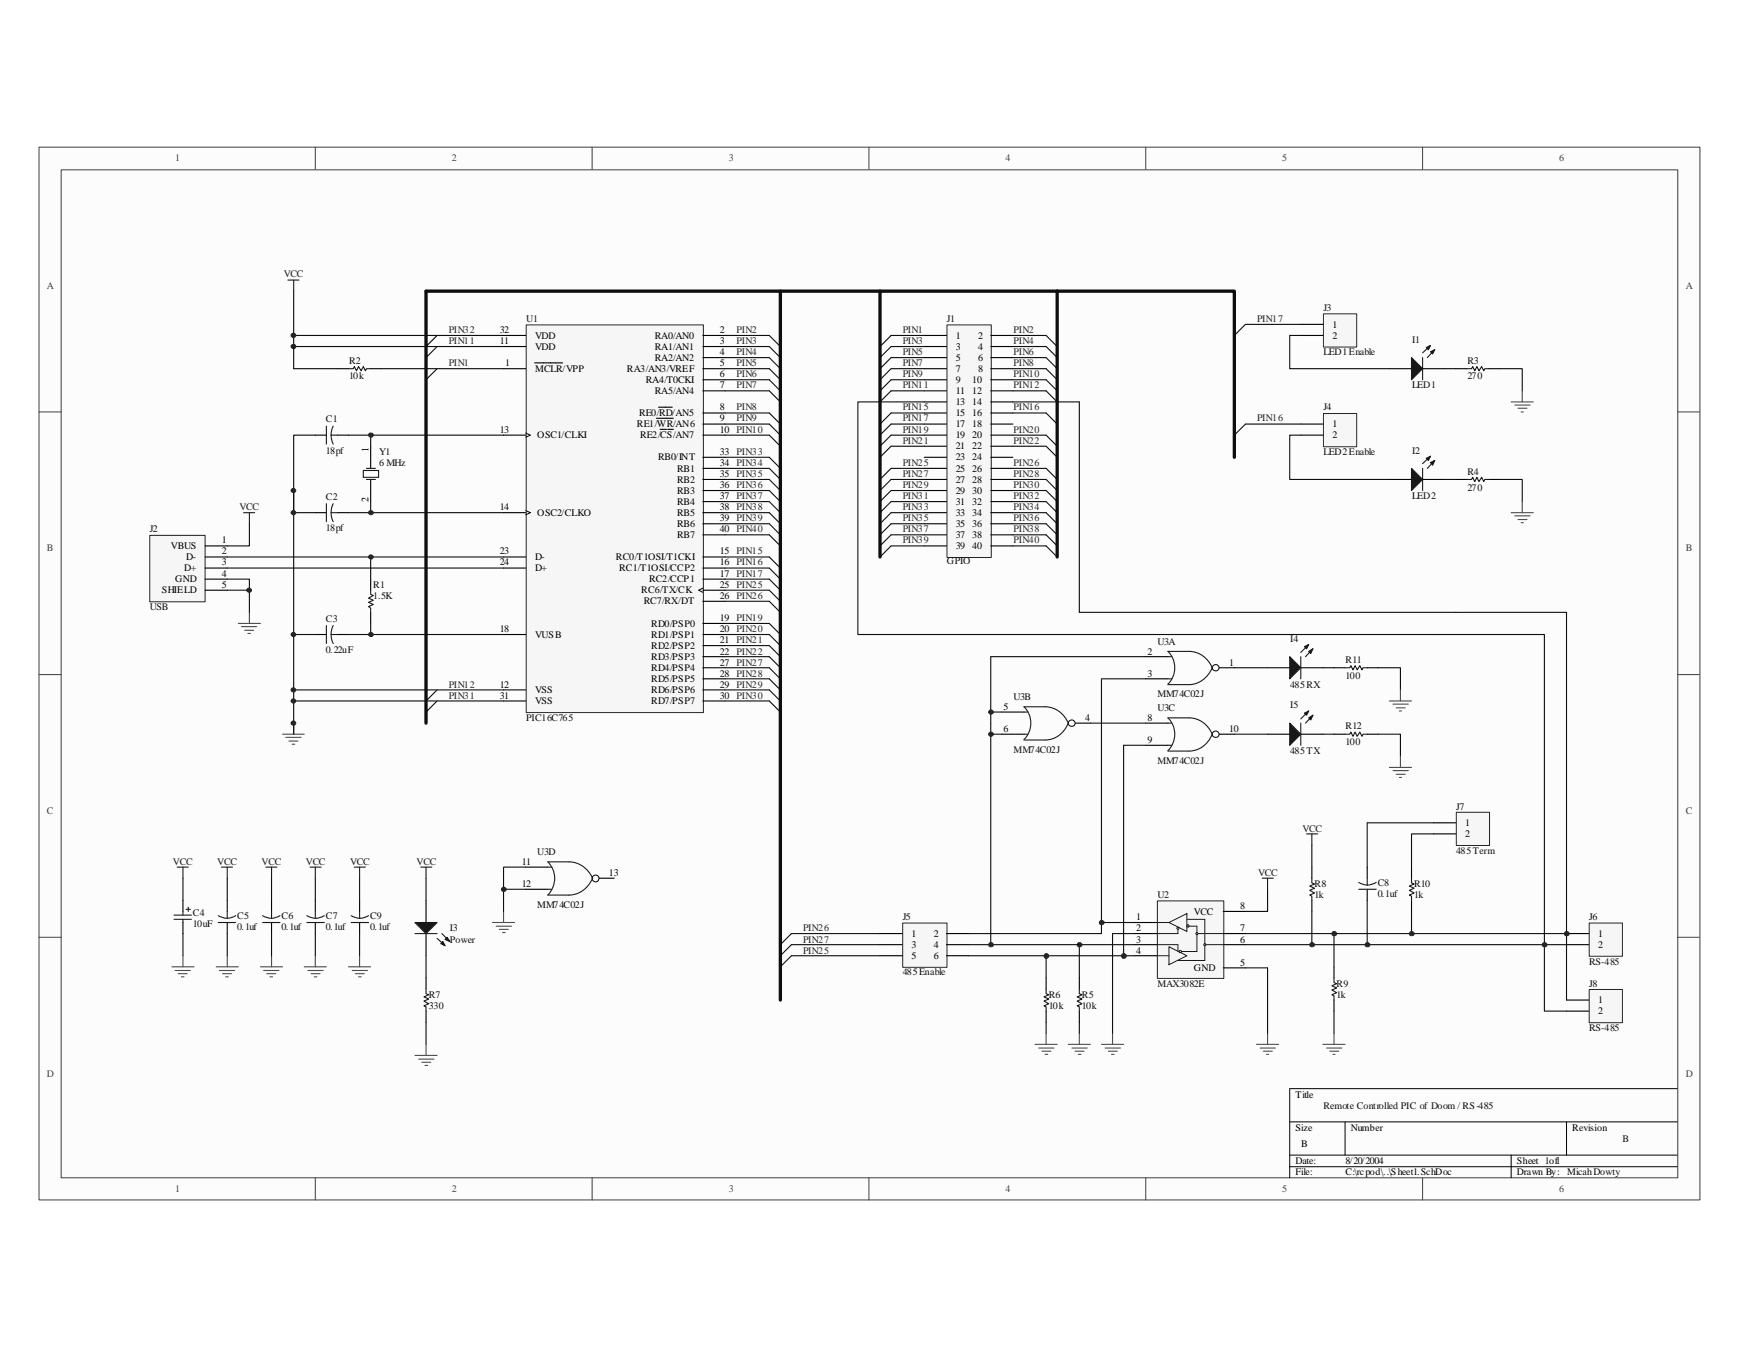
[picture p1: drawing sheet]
<svg xmlns="http://www.w3.org/2000/svg" width="279mm" height="216mm" viewBox="0 0 279 216" stroke-linecap="round" stroke-linejoin="round" font-family="sans-serif">
<path d="M6.3 23.7h266.7v168.9h-266.7z" fill="#fcfcfc"/>
<path d="M6.3 23.6h266.7v169h-266.7z" fill="none" stroke="#3f3f3f" stroke-width=".16"/>
<path d="M9.9 27.3h259.5v161.8h-259.5z" fill="#fcfcfc"/>
<g fill="none" stroke="#3f3f3f" stroke-width=".16">
<path d="M9.8 27.3h259.6v161.8h-259.6zM50.6 23.6v3.6M95.1 23.6v3.6M139.5 23.6v3.6M184 23.6v3.6M228.4 23.6v3.6M6.3 66.1h3.5M269.3 66.1h3.6M6.3 108.3h3.5M269.3 108.3h3.6M6.3 150.5h3.5M269.3 150.5h3.6"/>
<path d="M50.6 189.1v3.5M95.1 189.1v3.5M139.5 189.1v3.5M184 189.1v3.5M228.4 189.1v3.5"/>
</g>
<path d="M269.3 174.8h-62.2v14.3M207.1 180.1h62.2M207.1 185.4h62.2M207.1 187.3h62.2M216 180.1v5.3M242.7 185.4v3.7M251.5 180.1v5.3" fill="none" stroke="#000" stroke-width=".16"/>
<path d="M50.6 69.8h1.8M54.2 69.8h1.8M59.5 71.6v3.6M59.5 77v3.5M50.6 82.3h1.8M54.2 82.3h1.8M59.5 93v1.7M59.5 98.3v1.8M50.6 101.9h1.8M54.2 101.9h1.8M36.5 144.5v1.8M36.5 148.1v1.8" fill="none" stroke="#000" stroke-width=".18"/>
<g fill="none" stroke="#1b1b1b" stroke-width=".18">
<path d="M46.2 45h1.8M47.2 45v1.7M52.4 68.4v2.9M53.2 69.8v.8l.3 .7M53.2 69.8h1M53.5 68.4l-.3 .7v.7M58.3 75.5h2.5v1.1h-2.5zM58.8 77h1.5M58.8 75.2h1.5M52.4 80.9v2.8M53.2 82.3v.7l.3 .7M53.2 82.3h1"/>
<path d="M53.5 80.9l-.3 .6v.8M59.5 94.7v.7l.4 .2-.7 .4 .7 .4-.7 .3 .7 .3-.7 .4 .3 .2v.7M52.4 100.4v2.9M53.2 101.9v.7l.3 .7M53.2 101.9h1M53.5 100.4l-.3 .7v.8M35.1 147l.6 .3 .8 .1M35.1 148.1h2.7M36.5 146.3v1.1M37.8 147l-.6 .3-.7 .1"/>
</g>
<g fill="none" stroke="#0e0e0e" stroke-width=".18">
<path d="M47.2 53.8v1.8h33.7M47.2 46.7v7.1M47.2 53.8h33.7M47.2 78.7v39.2M50.6 69.8h-3.4v12.5h3.4M56 69.8h24.9M59.5 69.8v1.8M56 82.3h24.9M59.5 80.5v1.8M59.5 89.4v3.6M47.2 101.9h3.4M47.2 110.7h33.7"/>
<path d="M47.2 112.5h33.7M56 101.9h3.5M59.5 100.1v1.8h21.4"/>
</g>
<path d="M45.4 117.9h3.5M45.9 118.4h2.4M46.4 119h1.4M46.9 119.5h.4M47.2 116.1v1.8" fill="none" stroke="#4c4c4c" stroke-width=".18"/>
<path d="M84.6 52.2h28.3v62.2h-28.3z" fill="#f6f6f6"/>
<path d="M84.5 52.2h28.4v62.2h-28.4z" fill="none" stroke="#252525" stroke-width=".16"/>
<g fill="none" stroke="#000" stroke-width=".18">
<path d="M80.9 53.8h3.5M80.9 55.6h3.5M80.9 59.2h3.5M85.9 58.3h4.4M112.9 53.8h3.5M112.9 55.6h3.5M112.9 57.4h3.5M112.9 59.2h3.5M80.9 69.8h3.5M105.4 67.1h2.7M105.7 65.4h2.2M106 68.9h1"/>
<path d="M107.2 68.9h.9M112.9 61h3.5M112.9 62.7h3.5M112.9 73.4h3.5M112.9 75.2h3.5M112.9 77h3.5M112.9 78.7h3.5M112.9 66.3h3.5M112.9 68.1h3.5M112.9 69.8h3.5M80.9 82.3h3.5M80.9 89.4h3.5"/>
<path d="M80.9 91.2h3.5M112.9 80.5h3.5M112.9 82.3h3.5M112.9 84.1h3.5M112.9 85.9h3.5M112.9 89.4h3.5M112.9 91.2h3.5M112.9 93h3.5M112.9 94.7h3.5M112.9 96.5h3.5M80.9 101.9h3.5M80.9 110.7h3.5"/>
<path d="M80.9 112.5h3.5M112.9 101.9h3.5M112.9 100.1h3.5M112.9 103.6h3.5M112.9 105.4h3.5M112.9 107.2h3.5M112.9 109h3.5M112.9 110.7h3.5M112.9 112.5h3.5M29.4 144.5v1.8M29.4 148.1v1.8"/>
</g>
<path d="M84.4 69.5l.8 .3-.8 .4M84.4 82l.8 .3-.8 .3M112.9 94.4l-.7 .3 .7 .4" fill="none" stroke="#000" stroke-width=".16"/>
<path d="M36.5 93h3.5v5.3M36.5 89.4h44.4M36.5 91.2h44.4M36.5 94.7h3.5M40 84.1v3.5h-3.5M29.4 141v3.5M29.4 149.9v3.5" fill="none" stroke="#0e0e0e" stroke-width=".18"/>
<path d="M39.1 82.3h1.8M40 82.3v1.8M28.4 139.2h1.8M29.4 139.2v1.8M27.9 146.9h2.8M27.9 147.6h2.8M29.4 146.3v.6M29.4 147.6v.5M29.9 146h.7M30.2 145.6v.7" fill="none" stroke="#1b1b1b" stroke-width=".18"/>
<path d="M40 98.3v1.8M38.3 100.1h3.5M38.8 100.6h2.4M39.3 101.2h1.4M39.8 101.7h.4M27.6 155.2h3.6M28.1 155.8h2.5M28.6 156.3h1.5M29.1 156.8h.4M29.4 153.4v1.8" fill="none" stroke="#4c4c4c" stroke-width=".18"/>
<path d="M24.1 86h8.8v10.6h-8.8z" fill="#f6f6f6"/>
<path d="M24 85.9h8.9v10.7h-8.9z" fill="none" stroke="#252525" stroke-width=".16"/>
<path d="M32.9 87.6h3.6M32.9 89.4h3.6M32.9 91.2h3.6M32.9 93h3.6M32.9 94.7h3.6M43.6 144.5v1.8M43.6 148.1v1.8M50.6 144.5v1.8M50.6 148.1v1.8" fill="none" stroke="#000" stroke-width=".18"/>
<g fill="none" stroke="#1b1b1b" stroke-width=".18">
<path d="M35.6 139.2h1.7M36.5 139.2v1.8M42.7 139.2h1.7M43.6 139.2v1.8M49.8 139.2h1.8M50.6 139.2v1.8M42.2 147l.7 .3 .7 .1M42.2 148.1h2.8M43.6 146.3v1.1M45 147l-.7 .3-.7 .1M49.3 147a2.51 2.51 0 0 0 2.8 0M49.3 148.1h2.8"/>
<path d="M50.6 146.3v1.1"/>
</g>
<g fill="none" stroke="#4c4c4c" stroke-width=".18">
<path d="M34.7 155.2h3.6M35.2 155.8h2.5M35.7 156.3h1.5M36.2 156.8h.5M36.5 153.4v1.8M41.8 155.2h3.6M42.3 155.8h2.5M42.8 156.3h1.5M43.3 156.8h.5M43.6 153.4v1.8M48.9 155.2h3.5M49.4 155.8h2.5"/>
<path d="M50 156.3h1.4M50.5 156.8h.4M50.6 153.4v1.8"/>
</g>
<path d="M36.5 141v3.5M36.5 149.9v3.5M43.6 141v3.5M43.6 149.9v3.5M50.6 141v3.5M50.6 149.9v3.5" fill="none" stroke="#0e0e0e" stroke-width=".18"/>
<circle cx="59.6" cy="69.8" r=".36" fill="#252525"/>
<circle cx="59.6" cy="69.8" r=".36" fill="none" stroke="#252525" stroke-width=".16"/>
<circle cx="59.6" cy="82.3" r=".36" fill="#252525"/>
<circle cx="59.6" cy="82.3" r=".36" fill="none" stroke="#252525" stroke-width=".16"/>
<circle cx="59.6" cy="101.8" r=".36" fill="#252525"/>
<circle cx="59.6" cy="101.8" r=".36" fill="none" stroke="#252525" stroke-width=".16"/>
<circle cx="40" cy="94.7" r=".36" fill="#252525"/>
<circle cx="40" cy="94.7" r=".36" fill="none" stroke="#252525" stroke-width=".16"/>
<circle cx="59.6" cy="89.4" r=".36" fill="#252525"/>
<circle cx="59.6" cy="89.4" r=".36" fill="none" stroke="#252525" stroke-width=".16"/>
<circle cx="47.1" cy="82.3" r=".36" fill="#252525"/>
<circle cx="47.1" cy="82.3" r=".36" fill="none" stroke="#252525" stroke-width=".16"/>
<circle cx="47.1" cy="116.1" r=".36" fill="#252525"/>
<circle cx="47.1" cy="116.1" r=".36" fill="none" stroke="#252525" stroke-width=".16"/>
<circle cx="47.1" cy="78.7" r=".36" fill="#252525"/>
<circle cx="47.1" cy="78.7" r=".36" fill="none" stroke="#252525" stroke-width=".16"/>
<circle cx="47.1" cy="101.8" r=".36" fill="#252525"/>
<circle cx="47.1" cy="101.8" r=".36" fill="none" stroke="#252525" stroke-width=".16"/>
<circle cx="47.1" cy="110.7" r=".36" fill="#252525"/>
<circle cx="47.1" cy="110.7" r=".36" fill="none" stroke="#252525" stroke-width=".16"/>
<circle cx="47.1" cy="112.5" r=".36" fill="#252525"/>
<circle cx="47.1" cy="112.5" r=".36" fill="none" stroke="#252525" stroke-width=".16"/>
<circle cx="47.1" cy="53.8" r=".36" fill="#252525"/>
<circle cx="47.1" cy="53.8" r=".36" fill="none" stroke="#252525" stroke-width=".16"/>
<circle cx="47.1" cy="55.6" r=".36" fill="#252525"/>
<circle cx="47.1" cy="55.6" r=".36" fill="none" stroke="#252525" stroke-width=".16"/>
<path d="M54.2 59.2h1.8M59.5 59.2h1.8" fill="none" stroke="#000" stroke-width=".18"/>
<path d="M56 59.2h.7l.2-.4 .3 .7 .4-.7 .4 .7 .3-.7 .4 .7 .1-.3h.7" fill="none" stroke="#1b1b1b" stroke-width=".18"/>
<path d="M47.2 55.6v3.6h7M61.3 59.2h19.6" fill="none" stroke="#0e0e0e" stroke-width=".18"/>
<path d="M152.1 52.2h7.1v37.3h-7.1z" fill="#f6f6f6"/>
<path d="M152.1 52.2h7.1v37.3h-7.1z" fill="none" stroke="#252525" stroke-width=".16"/>
<g fill="none" stroke="#000" stroke-width=".18">
<path d="M148.4 53.8h3.6M148.4 55.6h3.6M148.4 57.4h3.6M148.4 59.2h3.6M159.1 53.8h3.5M159.1 55.6h3.5M159.1 57.4h3.5M159.1 59.2h3.5M148.4 61h3.6M148.4 62.7h3.6M148.4 64.5h3.6M148.4 66.3h3.6"/>
<path d="M148.4 68.1h3.6M148.4 69.8h3.6M148.4 71.6h3.6M148.4 73.4h3.6M148.4 75.2h3.6M148.4 77h3.6M148.4 78.7h3.6M159.1 61h3.5M159.1 62.7h3.5M159.1 64.5h3.5M159.1 66.3h3.5M159.1 68.1h3.5"/>
<path d="M159.1 69.8h3.5M159.1 71.6h3.5M159.1 73.4h3.5M159.1 75.2h3.5M159.1 77h3.5M159.1 78.7h3.5M148.4 80.5h3.6M148.4 82.3h3.6M148.4 84.1h3.6M148.4 85.9h3.6M148.4 87.6h3.6M159.1 80.5h3.5"/>
<path d="M159.1 82.3h3.5M159.1 84.1h3.5M159.1 85.9h3.5M159.1 87.6h3.5"/>
</g>
<path d="M125.3 46.7v113.8M141.3 46.7v42.7M169.8 89.4v-42.7h-101.4v69.4" fill="none" stroke="#0e0e0e" stroke-width=".53"/>
<g fill="none" stroke="#0e0e0e" stroke-width=".18">
<path d="M70.2 53.8l-1.8 1.8M70.2 55.6l-1.8 1.8M70.2 59.2l-1.8 1.8M116.4 53.8h7.1l1.8 1.8M116.4 55.6h7.1l1.8 1.8M116.4 57.4h7.1l1.8 1.8M116.4 59.2h7.1l1.8 1.8M148.4 53.8h-5.3l-1.8 1.8M148.4 55.6h-5.3l-1.8 1.8M148.4 57.4h-5.3l-1.8 1.8M148.4 59.2h-5.3l-1.8 1.8M162.6 53.8h5.4l1.8 1.8"/>
<path d="M162.6 55.6h5.4l1.8 1.8M162.6 57.4h5.4l1.8 1.8M162.6 59.2h5.4l1.8 1.8M116.4 61h7.1l1.8 1.7M116.4 62.7h7.1l1.8 1.8M116.4 66.3h7.1l1.8 1.8M116.4 68.1h7.1l1.8 1.7M116.4 69.8h7.1l1.8 1.8M116.4 73.4h7.1l1.8 1.8M116.4 75.2h7.1l1.8 1.8M116.4 77h7.1l1.8 1.7M116.4 78.7h7.1l1.8 1.8"/>
<path d="M148.4 61h-5.3l-1.8 1.7M148.4 62.7h-5.3l-1.8 1.8M148.4 66.3h-5.3l-1.8 1.8M148.4 68.1h-5.3l-1.8 1.7M148.4 69.8h-5.3l-1.8 1.8M148.4 71.6h-5.3l-1.8 1.8M148.4 75.2h-5.3l-1.8 1.8M148.4 77h-5.3l-1.8 1.7M148.4 78.7h-5.3l-1.8 1.8M162.6 61h5.4l1.8 1.7M162.6 62.7h5.4l1.8 1.8M162.6 66.3h5.4l1.8 1.8"/>
<path d="M162.6 69.8h5.4l1.8 1.8M162.6 71.6h5.4l1.8 1.8M162.6 75.2h5.4l1.8 1.8M162.6 77h5.4l1.8 1.7M162.6 78.7h5.4l1.8 1.8M116.4 80.5h7.1l1.8 1.8M116.4 82.3h7.1l1.8 1.8M116.4 84.1h7.1l1.8 1.8M116.4 85.9h7.1l1.8 1.7M116.4 89.4h7.1l1.8 1.8M116.4 91.2h7.1l1.8 1.8M116.4 93h7.1l1.8 1.7"/>
<path d="M116.4 94.7h7.1l1.8 1.8M116.4 96.5h7.1l1.8 1.8M148.4 80.5h-5.3l-1.8 1.8M148.4 82.3h-5.3l-1.8 1.8M148.4 84.1h-5.3l-1.8 1.8M148.4 85.9h-5.3l-1.8 1.7M148.4 87.6h-5.3l-1.8 1.8M162.6 80.5h5.4l1.8 1.8M162.6 82.3h5.4l1.8 1.8M162.6 84.1h5.4l1.8 1.8M162.6 85.9h5.4l1.8 1.7M162.6 87.6h5.4l1.8 1.8"/>
<path d="M70.2 110.7l-1.8 1.8M70.2 112.5l-1.8 1.8M116.4 100.1h7.1l1.8 1.8M116.4 101.9h7.1l1.8 1.7M116.4 105.4h7.1l1.8 1.8M116.4 107.2h7.1l1.8 1.8M116.4 109h7.1l1.8 1.7M116.4 110.7h7.1l1.8 1.8M116.4 112.5h7.1l1.8 1.8M116.4 103.6h7.1l1.8 1.8"/>
</g>
<path d="M212.6 50.5h5.2v5.2h-5.2z" fill="#f6f6f6"/>
<path d="M212.5 50.4h5.3v5.3h-5.3z" fill="none" stroke="#252525" stroke-width=".16"/>
<path d="M208.9 52.1h3.5M208.9 53.8h3.5" fill="none" stroke="#000" stroke-width=".18"/>
<path d="M212.6 66.5h5.2v5.2h-5.2z" fill="#f6f6f6"/>
<path d="M212.5 66.4h5.3v5.3h-5.3z" fill="none" stroke="#252525" stroke-width=".16"/>
<path d="M223.1 59.2h3.6M228.4 59.2h3.6M208.9 68.1h3.5M208.9 69.8h3.5" fill="none" stroke="#000" stroke-width=".18"/>
<path d="M169.8 46.7h28.4v26.7" fill="none" stroke="#0e0e0e" stroke-width=".53"/>
<path d="M226.7 57.4l1.7 1.8-1.7 1.8z" fill="#1b1b1b"/>
<path d="M226.7 57.4l1.7 1.8-1.7 1.8zM229.7 55.5l-1.3 1.1M230.4 56.1l-1.2 1.3" fill="none" stroke="#1b1b1b" stroke-width=".18"/>
<path d="M229.7 56.5l.7-.4-.4 .7z" fill="#1b1b1b"/>
<path d="M229.7 56.5l.7-.4-.4 .7z" fill="none" stroke="#1b1b1b" stroke-width=".18"/>
<path d="M229 55.8l.7-.3-.3 .6z" fill="#1b1b1b"/>
<path d="M228.4 57.4v3.6M229 55.8l.7-.3-.3 .6z" fill="none" stroke="#1b1b1b" stroke-width=".18"/>
<path d="M223.1 77h3.6M228.4 77h3.6" fill="none" stroke="#000" stroke-width=".18"/>
<path d="M226.7 75.2l1.7 1.8-1.7 1.7z" fill="#1b1b1b"/>
<path d="M226.7 75.2l1.7 1.8-1.7 1.7zM229.7 73.2l-1.3 1.2M230.4 73.9l-1.2 1.3" fill="none" stroke="#1b1b1b" stroke-width=".18"/>
<path d="M229.7 74.3l.7-.4-.4 .8z" fill="#1b1b1b"/>
<path d="M229.7 74.3l.7-.4-.4 .8z" fill="none" stroke="#1b1b1b" stroke-width=".18"/>
<path d="M229 73.6l.7-.4-.3 .7z" fill="#1b1b1b"/>
<path d="M235.5 59.2h.8l.2-.4 .3 .7 .4-.7 .3 .7 .4-.7 .4 .7 .1-.3h.7M228.4 75.2v3.5M229 73.6l.7-.4-.3 .7zM235.5 77h.8l.2-.4 .3 .7 .4-.7 .3 .7 .4-.7 .4 .7 .1-.3h.7M168 158.7v.8l.4 .2-.8 .3 .8 .4-.8 .3 .8 .4-.8 .4 .4 .1v.7M173.3 158.7v.8l.4 .2-.7 .3 .7 .4-.7 .3 .7 .4-.7 .4 .3 .1v.7M202.7 141h1.8M203.5 141v1.7" fill="none" stroke="#1b1b1b" stroke-width=".18"/>
<g fill="none" stroke="#0e0e0e" stroke-width=".18">
<path d="M208.9 53.8h-1.8v5.4h16M208.9 52.1h-8.9l-1.8 1.7M232 59.2h1.8M240.9 59.2h3.5v3.5M208.9 69.8h-1.8v7.2h16M208.9 68.1h-8.9l-1.8 1.7M232 77h1.8M240.9 77h3.5v3.5M182.2 151.6h-8.9v5.4M182.2 153.4h-14.2v3.6M182.2 149.9h-3.6v16M203.5 142.7v3.6h-3.5"/>
<path d="M168 164.1v1.8M173.3 164.1v1.8"/>
</g>
<path d="M233.8 59.2h1.7M239.1 59.2h1.8M233.8 77h1.7M239.1 77h1.8M168 157v1.7M173.3 157v1.7M168 162.3v1.8M173.3 162.3v1.8" fill="none" stroke="#000" stroke-width=".18"/>
<g fill="none" stroke="#4c4c4c" stroke-width=".18">
<path d="M242.7 64.5h3.5M243.2 65h2.5M243.8 65.5h1.4M244.3 66.1h.3M244.4 62.7v1.8M242.7 82.3h3.5M243.2 82.8h2.5M243.8 83.4h1.4M244.3 83.9h.3M244.4 80.5v1.8M166.2 167.6h3.6M166.8 168.2h2.4"/>
<path d="M167.3 168.7h1.4M167.8 169.2h.4M168 165.9v1.7M171.5 167.6h3.6M172.1 168.2h2.5M172.6 168.7h1.5M173.1 169.2h.5M173.3 165.9v1.7M176.9 167.6h3.5M177.5 168.2h2.4M178 168.7h1.4M178.5 169.2h.4"/>
<path d="M178.6 165.9v1.7"/>
</g>
<path d="M145 148.3h7.1v7h-7.1z" fill="#f6f6f6"/>
<path d="M144.9 148.2h7.2v7.1h-7.2z" fill="none" stroke="#252525" stroke-width=".16"/>
<path d="M141.3 149.9h3.6M141.3 151.6h3.6M141.3 153.4h3.6M152 149.9h3.5M152 151.6h3.5M152 153.4h3.5" fill="none" stroke="#000" stroke-width=".18"/>
<path d="M155.5 153.4h12.5" fill="none" stroke="#0e0e0e" stroke-width=".18"/>
<circle cx="168" cy="153.5" r=".39" fill="#252525"/>
<circle cx="168" cy="153.5" r=".39" fill="none" stroke="#252525" stroke-width=".16"/>
<circle cx="173.4" cy="151.6" r=".37" fill="#252525"/>
<circle cx="173.4" cy="151.6" r=".37" fill="none" stroke="#252525" stroke-width=".16"/>
<path d="M155.5 151.6h17.8M182.2 148.1h-5.3v1.8h-21.4M68.4 164.1v3.5" fill="none" stroke="#0e0e0e" stroke-width=".18"/>
<path d="M68.4 144.5v3.6M68.4 149.9v3.5M68.4 157v1.7M68.4 162.3v1.8" fill="none" stroke="#000" stroke-width=".18"/>
<path d="M68.4 158.7v.8l.4 .2-.7 .3 .7 .4-.7 .3 .7 .4-.7 .4 .3 .1v.7" fill="none" stroke="#1b1b1b" stroke-width=".18"/>
<path d="M66.6 169.4h3.6M67.2 170h2.5M67.7 170.5h1.5M68.2 171h.5M68.4 167.6v1.8" fill="none" stroke="#4c4c4c" stroke-width=".18"/>
<path d="M66.6 148.1h3.6l-1.8 1.8z" fill="#1b1b1b"/>
<path d="M66.6 148.1h3.6l-1.8 1.8zM70.2 150.6l1.3 1.2M71 149.9l1.2 1.2" fill="none" stroke="#1b1b1b" stroke-width=".18"/>
<path d="M70.8 151.5l.3-.4 .4 .7z" fill="#1b1b1b"/>
<path d="M70.8 151.5l.3-.4 .4 .7z" fill="none" stroke="#1b1b1b" stroke-width=".18"/>
<path d="M71.8 150.5l.4 .6-.7-.3z" fill="#1b1b1b"/>
<path d="M67.6 139.2h1.7M68.4 139.2v1.8M66.6 149.9h3.6M71.8 150.5l.4 .6-.7-.3z" fill="none" stroke="#1b1b1b" stroke-width=".18"/>
<path d="M68.4 141v3.5M68.4 153.4v3.6" fill="none" stroke="#0e0e0e" stroke-width=".18"/>
<path d="M255.3 148.3h5.2v5.2h-5.2z" fill="#f6f6f6"/>
<path d="M255.2 148.2h5.3v5.3h-5.3z" fill="none" stroke="#252525" stroke-width=".16"/>
<path d="M210.7 139.2v1.8M210.7 144.5v1.8M214.2 155.2v1.8M251.5 149.9h3.6M251.5 151.6h3.6M214.2 160.5v1.8" fill="none" stroke="#000" stroke-width=".18"/>
<path d="M210.7 135.6v3.6M141.3 149.9h-14.2l-1.8 1.7M141.3 151.6h-14.2l-1.8 1.8M141.3 153.4h-14.2l-1.8 1.8M200 149.9h51.5M200 151.6h51.5M214.2 162.3v3.6" fill="none" stroke="#0e0e0e" stroke-width=".18"/>
<path d="M209.8 133.9h1.8M210.7 133.9v1.7M210.7 141v.7l.4 .2-.8 .3 .8 .4-.8 .3 .8 .4-.8 .4 .4 .1v.7M214.2 157v.7l.4 .2-.7 .3 .7 .4-.7 .3 .7 .4-.7 .4 .3 .2v.6" fill="none" stroke="#1b1b1b" stroke-width=".18"/>
<path d="M212.4 167.6h3.6M213 168.2h2.5M213.5 168.7h1.5M214 169.2h.4M214.2 165.9v1.7" fill="none" stroke="#4c4c4c" stroke-width=".18"/>
<path d="M233.9 130.5h5.3v5.2h-5.3z" fill="#f6f6f6"/>
<path d="M233.8 130.4h5.4v5.3h-5.4z" fill="none" stroke="#252525" stroke-width=".16"/>
<path d="M226.7 139.2v1.8M230.2 132.1h3.6M230.2 133.9h3.6M226.7 144.5v1.8" fill="none" stroke="#000" stroke-width=".18"/>
<path d="M226.7 141v.7l.4 .2-.8 .3 .8 .4-.8 .3 .8 .4-.8 .4 .4 .1v.7" fill="none" stroke="#1b1b1b" stroke-width=".18"/>
<path d="M230.2 133.9h-3.5v5.3M226.7 146.3v3.6" fill="none" stroke="#0e0e0e" stroke-width=".18"/>
<circle cx="226.7" cy="149.9" r=".37" fill="#252525"/>
<circle cx="226.7" cy="149.9" r=".37" fill="none" stroke="#252525" stroke-width=".16"/>
<path d="M219.5 139.2v1.8M219.5 142.7v1.8" fill="none" stroke="#000" stroke-width=".18"/>
<path d="M218.2 141.6l.7 .4 .6 .1M218.2 142.7h2.8M219.5 141v1.1M221 141.6l-.7 .4-.8 .1" fill="none" stroke="#1b1b1b" stroke-width=".18"/>
<path d="M230.2 132.1h-10.7v7.1M219.5 144.5v7.1" fill="none" stroke="#0e0e0e" stroke-width=".18"/>
<circle cx="219.6" cy="151.6" r=".37" fill="#252525"/>
<circle cx="219.6" cy="151.6" r=".37" fill="none" stroke="#252525" stroke-width=".16"/>
<path d="M57.7 144.5v1.8M57.7 148.1v1.8" fill="none" stroke="#000" stroke-width=".18"/>
<path d="M56.9 139.2h1.8M57.7 139.2v1.8M56.4 147a2.51 2.51 0 0 0 2.8 0M56.4 148.1h2.8M57.7 146.3v1.1" fill="none" stroke="#1b1b1b" stroke-width=".18"/>
<path d="M56 155.2h3.5M56.6 155.8h2.4M57.1 156.3h1.4M57.6 156.8h.4M57.7 153.4v1.8M79.1 148.1h3.5M79.7 148.7h2.4M80.2 149.2h1.4M80.7 149.7h.4M80.9 146.3v1.8" fill="none" stroke="#4c4c4c" stroke-width=".18"/>
<path d="M84.4 139.2h-3.5v7.1M57.7 141v3.5M57.7 149.9v3.5M80.9 142.7h3.5" fill="none" stroke="#0e0e0e" stroke-width=".18"/>
<circle cx="80.9" cy="142.8" r=".37" fill="#252525"/>
<circle cx="80.9" cy="142.8" r=".37" fill="none" stroke="#252525" stroke-width=".16"/>
<path d="M203.5 107.2h3.6M208.9 107.2h3.5M214.2 107.2h1.8M219.5 107.2h1.8" fill="none" stroke="#000" stroke-width=".18"/>
<path d="M216 107.2h.7l.2-.4 .4 .7 .3-.7 .3 .7 .5-.7 .3 .7 .2-.3h.6" fill="none" stroke="#1b1b1b" stroke-width=".18"/>
<path d="M212.4 107.2h1.8M221.3 107.2h3.6v3.5" fill="none" stroke="#0e0e0e" stroke-width=".18"/>
<path d="M223.1 112.5h3.6M223.7 113h2.4M224.2 113.6h1.4M224.7 114.1h.3M224.9 110.7v1.8" fill="none" stroke="#4c4c4c" stroke-width=".18"/>
<path d="M207.1 105.4l1.8 1.8-1.8 1.8z" fill="#1b1b1b"/>
<path d="M207.1 105.4l1.8 1.8-1.8 1.8zM210.1 103.5l-1.2 1.2M210.8 104.1l-1.2 1.3" fill="none" stroke="#1b1b1b" stroke-width=".18"/>
<path d="M210.1 104.6l.7-.5-.3 .8z" fill="#1b1b1b"/>
<path d="M210.1 104.6l.7-.5-.3 .8z" fill="none" stroke="#1b1b1b" stroke-width=".18"/>
<path d="M209.5 103.8l.6-.3-.3 .6z" fill="#1b1b1b"/>
<path d="M208.9 105.4v3.6M209.5 103.8l.6-.3-.3 .6zM216 117.9h.7l.2-.4 .4 .7 .3-.7 .3 .7 .5-.7 .3 .7 .2-.3h.6" fill="none" stroke="#1b1b1b" stroke-width=".18"/>
<path d="M203.5 117.9h3.6M208.9 117.9h3.5M214.2 117.9h1.8M219.5 117.9h1.8" fill="none" stroke="#000" stroke-width=".18"/>
<path d="M212.4 117.9h1.8M221.3 117.9h3.6v3.5" fill="none" stroke="#0e0e0e" stroke-width=".18"/>
<path d="M223.1 123.2h3.6M223.7 123.7h2.4M224.2 124.3h1.4M224.7 124.8h.3M224.9 121.4v1.8" fill="none" stroke="#4c4c4c" stroke-width=".18"/>
<path d="M207.1 116.1l1.8 1.8-1.8 1.7z" fill="#1b1b1b"/>
<path d="M207.1 116.1l1.8 1.8-1.8 1.7zM210.1 114.1l-1.2 1.3M210.8 114.8l-1.2 1.3" fill="none" stroke="#1b1b1b" stroke-width=".18"/>
<path d="M210.1 115.2l.7-.4-.3 .8z" fill="#1b1b1b"/>
<path d="M210.1 115.2l.7-.4-.3 .8z" fill="none" stroke="#1b1b1b" stroke-width=".18"/>
<path d="M209.5 114.5l.6-.4-.3 .7z" fill="#1b1b1b"/>
<path d="M208.9 116.1v3.5M209.5 114.5l.6-.4-.3 .7z" fill="none" stroke="#1b1b1b" stroke-width=".18"/>
<path d="M159.1 116.1v35.5M184 109h-7.1v39.1M198.2 107.2h5.3M198.2 117.9h5.3" fill="none" stroke="#0e0e0e" stroke-width=".18"/>
<circle cx="176.9" cy="148.1" r=".37" fill="#252525"/>
<circle cx="176.9" cy="148.1" r=".37" fill="none" stroke="#252525" stroke-width=".16"/>
<circle cx="159.1" cy="151.6" r=".37" fill="#252525"/>
<circle cx="159.1" cy="151.6" r=".37" fill="none" stroke="#252525" stroke-width=".16"/>
<path d="M184 105.4h3.5M184 109h3.5M194.6 107.2h3.6" fill="none" stroke="#000" stroke-width=".18"/>
<circle cx="195.2" cy="107.2" r=".52" fill="#fcfcfc"/>
<circle cx="195.2" cy="107.2" r=".52" fill="none" stroke="#000" stroke-width=".16"/>
<path d="M187.5 109.8a3.7 3.7 0 0 0 0-5.2h3.4a4.1 4.1 0 0 1 3.7 2.6 4.2 4.2 0 0 1-3.7 2.7h-3.4M187.5 105.4h.6M187.5 109h.6" fill="none" stroke="#1b1b1b" stroke-width=".18"/>
<path d="M160.9 114.3h3.5M160.9 117.9h3.5M171.5 116.1h3.6" fill="none" stroke="#000" stroke-width=".18"/>
<circle cx="172.1" cy="116.1" r=".53" fill="#fcfcfc"/>
<circle cx="172.1" cy="116.1" r=".53" fill="none" stroke="#000" stroke-width=".16"/>
<path d="M164.4 118.7a3.7 3.7 0 0 0 0-5.2h3.4a4.1 4.1 0 0 1 3.7 2.6 4.1 4.1 0 0 1-3.7 2.7h-3.4M164.4 114.3h.6M164.4 117.9h.6" fill="none" stroke="#1b1b1b" stroke-width=".18"/>
<path d="M184 116.1h3.5M184 119.6h3.5M194.6 117.9h3.6" fill="none" stroke="#000" stroke-width=".18"/>
<circle cx="195.2" cy="117.9" r=".53" fill="#fcfcfc"/>
<circle cx="195.2" cy="117.9" r=".53" fill="none" stroke="#000" stroke-width=".16"/>
<path d="M187.5 116.1h.6M187.5 119.6h.6M187.5 120.5a3.7 3.7 0 0 0 0-5.3h3.4a4.1 4.1 0 0 1 3.7 2.7 4.1 4.1 0 0 1-3.7 2.7h-3.4" fill="none" stroke="#1b1b1b" stroke-width=".18"/>
<path d="M84.4 139.2h3.6M84.4 142.7h3.6M95.1 141h3.5" fill="none" stroke="#000" stroke-width=".18"/>
<circle cx="95.6" cy="141" r=".54" fill="#fcfcfc"/>
<circle cx="95.6" cy="141" r=".54" fill="none" stroke="#000" stroke-width=".16"/>
<path d="M88 138.3h3.4a4.2 4.2 0 0 1 3.8 2.7 4.3 4.3 0 0 1-3.8 2.7h-3.4a3.8 3.8 0 0 0 0-5.4zM88 139.2h.6M88 142.7h.6" fill="none" stroke="#1b1b1b" stroke-width=".18"/>
<path d="M184 119.6h-3.6v33.8" fill="none" stroke="#0e0e0e" stroke-width=".18"/>
<circle cx="180.5" cy="153.5" r=".39" fill="#252525"/>
<circle cx="180.5" cy="153.5" r=".39" fill="none" stroke="#252525" stroke-width=".16"/>
<path d="M159.1 114.3h1.8M175.1 116.1h8.9M184 105.4h-24.9v10.7" fill="none" stroke="#0e0e0e" stroke-width=".18"/>
<circle cx="159.1" cy="114.3" r=".36" fill="#252525"/>
<circle cx="159.1" cy="114.3" r=".36" fill="none" stroke="#252525" stroke-width=".16"/>
<path d="M159.1 117.9h1.8" fill="none" stroke="#0e0e0e" stroke-width=".18"/>
<circle cx="159.1" cy="117.9" r=".36" fill="#252525"/>
<circle cx="159.1" cy="117.9" r=".36" fill="none" stroke="#252525" stroke-width=".16"/>
<path d="M255.3 158.9h5.2v5.3h-5.2z" fill="#f6f6f6"/>
<path d="M255.2 158.8h5.3v5.4h-5.3z" fill="none" stroke="#252525" stroke-width=".16"/>
<path d="M251.5 160.5h3.6M251.5 162.3h3.6" fill="none" stroke="#000" stroke-width=".18"/>
<path d="M185.9 144.7h10.6v12.4h-10.6z" fill="#f6f6f6"/>
<path d="M185.8 144.6h10.7v12.5h-10.7z" fill="none" stroke="#252525" stroke-width=".16"/>
<path d="M182.2 153.4h3.6M182.2 148.1h3.6M182.2 149.9h3.6M182.2 151.6h3.6M196.4 149.9h3.6M196.4 151.6h3.6M196.4 146.3h3.6M196.4 155.4h3.6" fill="none" stroke="#000" stroke-width=".18"/>
<g fill="none" stroke="#1b1b1b" stroke-width=".16">
<path d="M185.8 148.1h1.9M185.8 153.4h1.9M185.8 151.6h3.3v1.1M187.7 148.1l2.9-1.5v2.9zM187.7 152l2.9 1.4-2.9 1.5zM189.1 149.2v.7h-3.3M189.4 152.6h.3v.3h-.3zM190.6 147.6h2.9v6.6h-4.4M190.6 148.5h.3v.3h-.3zM190.9 148.7h1.3v4h-2.5M192.2 149.9h4.2M193.5 151.6h2.9"/>
<circle cx="189.1" cy="149" r=".17"/>
</g>
<circle cx="192.2" cy="149.9" r=".17" fill="#c1c1c1"/>
<circle cx="192.2" cy="149.9" r=".17" fill="none" stroke="#1b1b1b" stroke-width=".16"/>
<circle cx="193.5" cy="151.6" r=".17" fill="#c1c1c1"/>
<circle cx="193.5" cy="151.6" r=".17" fill="none" stroke="#1b1b1b" stroke-width=".16"/>
<path d="M201.8 167.6h3.5M202.4 168.2h2.4M202.9 168.7h1.4M203.4 169.2h.3M203.5 165.9v1.7" fill="none" stroke="#4c4c4c" stroke-width=".18"/>
<path d="M233.8 98.3h17.7v62.2M230.2 101.9h17.8v49.7M200 155.4h3.5v10.5" fill="none" stroke="#0e0e0e" stroke-width=".18"/>
<circle cx="251.6" cy="149.9" r=".37" fill="#252525"/>
<circle cx="251.6" cy="149.9" r=".37" fill="none" stroke="#252525" stroke-width=".16"/>
<path d="M248 151.6v10.7h3.5" fill="none" stroke="#0e0e0e" stroke-width=".18"/>
<circle cx="248" cy="151.6" r=".37" fill="#252525"/>
<circle cx="248" cy="151.6" r=".37" fill="none" stroke="#252525" stroke-width=".16"/>
<path d="M148.4 64.5h-10.6v37.4h92.4M162.6 64.5h10.7v33.8h60.5M210.7 146.3v5.3" fill="none" stroke="#0e0e0e" stroke-width=".18"/>
<circle cx="210.7" cy="151.6" r=".37" fill="#252525"/>
<circle cx="210.7" cy="151.6" r=".37" fill="none" stroke="#252525" stroke-width=".16"/>
<path d="M214.2 149.9v5.3" fill="none" stroke="#0e0e0e" stroke-width=".18"/>
<circle cx="214.3" cy="149.9" r=".37" fill="#252525"/>
<circle cx="214.3" cy="149.9" r=".37" fill="none" stroke="#252525" stroke-width=".16"/>
<g font-size="1.6" fill="#3f3f3f">
<text x="28.1" y="25.9">1</text>
<text x="72.6" y="25.9">2</text>
<text x="117" y="25.9">3</text>
<text x="161.5" y="25.9">4</text>
<text x="205.9" y="25.9">5</text>
<text x="250.4" y="25.9">6</text>
<text x="7.5" y="46.3">A</text>
<text x="270.7" y="46.3">A</text>
<text x="7.5" y="88.5">B</text>
<text x="270.7" y="88.5">B</text>
<text x="7.5" y="130.6">C</text>
<text x="270.7" y="130.6">C</text>
<text x="7.5" y="172.8">D</text>
<text x="270.7" y="172.8">D</text>
<text x="28.1" y="191.3">1</text>
<text x="72.6" y="191.3">2</text>
<text x="117" y="191.3">3</text>
<text x="161.5" y="191.3">4</text>
<text x="205.9" y="191.3">5</text>
<text x="250.4" y="191.3">6</text>
</g>
<g font-size="1.6" fill="#1b1b1b">
<text x="45.6" y="44.5">VCC</text>
<text x="38.4" y="81.9">VCC</text>
<text x="209.1" y="133.5">VCC</text>
<text x="27.8" y="138.9">VCC</text>
<text x="34.9" y="138.9">VCC</text>
<text x="42" y="138.9">VCC</text>
<text x="49.1" y="138.9">VCC</text>
<text x="56.2" y="138.9">VCC</text>
<text x="66.9" y="138.9">VCC</text>
<text x="202" y="140.6">VCC</text>
</g>
<g font-size="1.6" fill="#252525">
<text x="72.1" y="53.4">PIN32</text>
<text x="118.3" y="53.4">PIN2</text>
<text x="144.9" y="53.4">PIN1</text>
<text x="162.7" y="53.4">PIN2</text>
<text x="201.8" y="51.6">PIN17</text>
<text x="72.1" y="55.2">PIN11</text>
<text x="72.1" y="58.8">PIN1</text>
<text x="118.3" y="55.2">PIN3</text>
<text x="118.3" y="57">PIN4</text>
<text x="118.3" y="58.8">PIN5</text>
<text x="144.9" y="55.2">PIN3</text>
<text x="144.9" y="57">PIN5</text>
<text x="144.9" y="58.8">PIN7</text>
<text x="162.7" y="55.2">PIN4</text>
<text x="162.7" y="57">PIN6</text>
<text x="162.7" y="58.8">PIN8</text>
<text x="118.3" y="60.5">PIN6</text>
<text x="118.3" y="62.3">PIN7</text>
<text x="118.3" y="65.9">PIN8</text>
<text x="144.9" y="60.5">PIN9</text>
<text x="144.9" y="62.3">PIN11</text>
<text x="144.9" y="65.9">PIN15</text>
<text x="162.7" y="60.5">PIN10</text>
<text x="162.7" y="62.3">PIN12</text>
<text x="162.7" y="65.9">PIN16</text>
<text x="118.3" y="67.6">PIN9</text>
<text x="118.3" y="69.4">PIN10</text>
<text x="144.9" y="67.6">PIN17</text>
<text x="144.9" y="69.4">PIN19</text>
<text x="144.9" y="71.2">PIN21</text>
<text x="162.7" y="69.4">PIN20</text>
<text x="162.7" y="71.2">PIN22</text>
<text x="201.8" y="67.6">PIN16</text>
<text x="118.3" y="73">PIN33</text>
<text x="118.3" y="74.8">PIN34</text>
<text x="118.3" y="76.5">PIN35</text>
<text x="144.9" y="74.8">PIN25</text>
<text x="144.9" y="76.5">PIN27</text>
<text x="162.7" y="74.8">PIN26</text>
<text x="162.7" y="76.5">PIN28</text>
<text x="118.3" y="78.3">PIN36</text>
<text x="118.3" y="80.1">PIN37</text>
<text x="118.3" y="81.9">PIN38</text>
<text x="118.3" y="83.7">PIN39</text>
<text x="144.9" y="78.3">PIN29</text>
<text x="144.9" y="80.1">PIN31</text>
<text x="144.9" y="81.9">PIN33</text>
<text x="144.9" y="83.7">PIN35</text>
<text x="162.7" y="78.3">PIN30</text>
<text x="162.7" y="80.1">PIN32</text>
<text x="162.7" y="81.9">PIN34</text>
<text x="162.7" y="83.7">PIN36</text>
<text x="118.3" y="85.4">PIN40</text>
<text x="118.3" y="89">PIN15</text>
<text x="144.9" y="85.4">PIN37</text>
<text x="144.9" y="87.2">PIN39</text>
<text x="162.7" y="85.4">PIN38</text>
<text x="162.7" y="87.2">PIN40</text>
<text x="118.3" y="90.8">PIN16</text>
<text x="118.3" y="92.5">PIN17</text>
<text x="118.3" y="94.3">PIN25</text>
<text x="118.3" y="96.1">PIN26</text>
<text x="118.3" y="99.7">PIN19</text>
<text x="118.3" y="101.4">PIN20</text>
<text x="118.3" y="105.1">PIN22</text>
<text x="118.3" y="106.8">PIN27</text>
<text x="118.3" y="103.3">PIN21</text>
<text x="72.1" y="110.4">PIN12</text>
<text x="72.1" y="112.2">PIN31</text>
<text x="118.3" y="108.6">PIN28</text>
<text x="118.3" y="110.4">PIN29</text>
<text x="118.3" y="112.2">PIN30</text>
<text x="128.9" y="149.5">PIN26</text>
<text x="128.9" y="151.3">PIN27</text>
<text x="128.9" y="153.1">PIN25</text>
</g>
<g font-size="1.6">
<text x="80.3" y="53.4">32</text>
<text x="115.6" y="53.4">2</text>
<text x="214" y="52.6">1</text>
<text x="80.3" y="55.2">11</text>
<text x="81.1" y="58.8">1</text>
<text x="85.9" y="59.7">MCLR/VPP</text>
<text x="85.9" y="56.1">VDD</text>
<text x="85.9" y="54.4">VDD</text>
<text x="100.7" y="59.7">RA3/AN3/VREF</text>
<text x="105.2" y="54.4">RA0/AN0</text>
<text x="105.2" y="56.1">RA1/AN1</text>
<text x="105.2" y="57.9">RA2/AN2</text>
<text x="115.6" y="55.2">3</text>
<text x="115.6" y="57">4</text>
<text x="115.6" y="58.8">5</text>
<text x="153.5" y="54.4">1</text>
<text x="153.5" y="56.1">3</text>
<text x="153.5" y="57.9">5</text>
<text x="153.5" y="59.7">7</text>
<text x="157.1" y="54.4">2</text>
<text x="157.1" y="56.1">4</text>
<text x="157.1" y="57.9">6</text>
<text x="157.1" y="59.7">8</text>
<text x="214" y="54.4">2</text>
<text x="103.7" y="61.5">RA4/T0CKI</text>
<text x="105.2" y="63.2">RA5/AN4</text>
<text x="115.6" y="65.9">8</text>
<text x="115.6" y="60.5">6</text>
<text x="115.6" y="62.3">7</text>
<text x="153.5" y="61.5">9</text>
<text x="153.5" y="63.2">11</text>
<text x="153.5" y="65">13</text>
<text x="156.1" y="61.5">10</text>
<text x="156.1" y="63.2">12</text>
<text x="156.1" y="65">14</text>
<text x="80.3" y="69.4">13</text>
<text x="86.3" y="70.4">OSC1/CLKI</text>
<text x="102.3" y="68.6">RE1/WR/AN6</text>
<text x="102.6" y="66.8">RE0/RD/AN5</text>
<text x="102.8" y="70.4">RE2/CS/AN7</text>
<text x="115.6" y="69.4">10</text>
<text x="115.6" y="67.6">9</text>
<text x="153.5" y="66.8">15</text>
<text x="153.5" y="68.6">17</text>
<text x="153.5" y="70.4">19</text>
<text x="156.1" y="66.8">16</text>
<text x="156.1" y="68.6">18</text>
<text x="156.1" y="70.4">20</text>
<text x="214" y="68.6">1</text>
<text x="214" y="70.4">2</text>
<text x="59.2" y="72.6" transform="rotate(-90 59.2 72.6)">1</text>
<text x="105.7" y="73.9">RB0/INT</text>
<text x="108.7" y="75.7">RB1</text>
<text x="108.7" y="77.5">RB2</text>
<text x="115.6" y="74.8">34</text>
<text x="115.6" y="76.5">35</text>
<text x="115.6" y="73">33</text>
<text x="153.5" y="72.1">21</text>
<text x="153.5" y="73.9">23</text>
<text x="153.5" y="75.7">25</text>
<text x="153.5" y="77.5">27</text>
<text x="156.1" y="72.1">22</text>
<text x="156.1" y="73.9">24</text>
<text x="156.1" y="75.7">26</text>
<text x="156.1" y="77.5">28</text>
<text x="59.2" y="80.5" transform="rotate(-90 59.2 80.5)">2</text>
<text x="80.3" y="81.9">14</text>
<text x="86.3" y="82.8">OSC2/CLKO</text>
<text x="108.7" y="79.2">RB3</text>
<text x="108.7" y="81">RB4</text>
<text x="108.7" y="82.8">RB5</text>
<text x="115.6" y="78.3">36</text>
<text x="115.6" y="80.1">37</text>
<text x="115.6" y="81.9">38</text>
<text x="115.6" y="83.7">39</text>
<text x="153.5" y="79.2">29</text>
<text x="153.5" y="81">31</text>
<text x="153.5" y="82.8">33</text>
<text x="156.1" y="79.2">30</text>
<text x="156.1" y="81">32</text>
<text x="156.1" y="82.8">34</text>
<text x="27.4" y="88.1">VBUS</text>
<text x="29.9" y="89.9">D-</text>
<text x="35.6" y="87.2">1</text>
<text x="35.6" y="89">2</text>
<text x="80.3" y="89">23</text>
<text x="85.9" y="89.9">D-</text>
<text x="98.9" y="89.9">RC0/T1OSI/T1CKI</text>
<text x="108.7" y="84.6">RB6</text>
<text x="108.7" y="86.4">RB7</text>
<text x="115.6" y="85.4">40</text>
<text x="115.6" y="89">15</text>
<text x="153.5" y="84.6">35</text>
<text x="153.5" y="86.4">37</text>
<text x="153.5" y="88.1">39</text>
<text x="156.1" y="84.6">36</text>
<text x="156.1" y="86.4">38</text>
<text x="156.1" y="88.1">40</text>
<text x="26" y="95.2">SHIELD</text>
<text x="28.1" y="93.5">GND</text>
<text x="29.5" y="91.7">D+</text>
<text x="35.6" y="90.8">3</text>
<text x="35.6" y="92.5">4</text>
<text x="35.6" y="94.3">5</text>
<text x="80.3" y="90.8">24</text>
<text x="85.9" y="91.7">D+</text>
<text x="99.4" y="91.7">RC1/T1OSI/CCP2</text>
<text x="103" y="95.2">RC6/TX/CK</text>
<text x="104.2" y="93.5">RC2/CCP1</text>
<text x="115.6" y="90.8">16</text>
<text x="115.6" y="92.5">17</text>
<text x="115.6" y="94.3">25</text>
<text x="80.3" y="101.4">18</text>
<text x="103.4" y="97">RC7/RX/DT</text>
<text x="104.6" y="100.6">RD0/PSP0</text>
<text x="115.6" y="99.7">19</text>
<text x="115.6" y="101.4">20</text>
<text x="115.6" y="96.1">26</text>
<text x="85.9" y="102.4">VUSB</text>
<text x="104.6" y="102.4">RD1/PSP1</text>
<text x="104.6" y="104.1">RD2/PSP2</text>
<text x="104.6" y="105.9">RD3/PSP3</text>
<text x="104.6" y="107.7">RD4/PSP4</text>
<text x="115.6" y="103.3">21</text>
<text x="115.6" y="105.1">22</text>
<text x="115.6" y="106.8">27</text>
<text x="184.2" y="105.1">2</text>
<text x="197.4" y="106.8">1</text>
<text x="80.3" y="110.4">12</text>
<text x="80.3" y="112.2">31</text>
<text x="85.9" y="111.3">VSS</text>
<text x="85.9" y="113">VSS</text>
<text x="104.6" y="109.5">RD5/PSP5</text>
<text x="104.6" y="111.3">RD6/PSP6</text>
<text x="104.6" y="113">RD7/PSP7</text>
<text x="115.6" y="108.6">28</text>
<text x="115.6" y="110.4">29</text>
<text x="115.6" y="112.2">30</text>
<text x="161.1" y="114">5</text>
<text x="184.2" y="108.6">3</text>
<text x="161.1" y="117.5">6</text>
<text x="174.2" y="115.7">4</text>
<text x="184.2" y="115.7">8</text>
<text x="184.2" y="119.3">9</text>
<text x="197.4" y="117.5">10</text>
<text x="235.3" y="132.6">1</text>
<text x="235.3" y="134.4">2</text>
<text x="83.8" y="138.9">11</text>
<text x="83.8" y="142.4">12</text>
<text x="97.8" y="140.6">13</text>
<text x="182.5" y="147.7">1</text>
<text x="182.5" y="149.5">2</text>
<text x="191.7" y="146.8">VCC</text>
<text x="199.1" y="149.5">7</text>
<text x="199.1" y="146">8</text>
<text x="146.4" y="150.4">1</text>
<text x="146.4" y="152.1">3</text>
<text x="146.4" y="153.9">5</text>
<text x="149.9" y="150.4">2</text>
<text x="149.9" y="152.1">4</text>
<text x="149.9" y="153.9">6</text>
<text x="182.5" y="153.1">4</text>
<text x="182.5" y="151.3">3</text>
<text x="191.7" y="155.9">GND</text>
<text x="199.1" y="151.3">6</text>
<text x="199.1" y="155">5</text>
<text x="256.6" y="150.4">1</text>
<text x="256.6" y="152.1">2</text>
<text x="256.6" y="161">1</text>
<text x="256.6" y="162.8">2</text>
<text x="208" y="176.2">Title</text>
<text x="208" y="181.5">Size</text>
<text x="209" y="184.1">B</text>
<text x="216.9" y="181.5">Number</text>
<text x="252.5" y="181.5">Revision</text>
<text x="208" y="186.9">Date:</text>
<text x="208" y="188.6">File:</text>
<text x="216.1" y="186.9">8/20/2004</text>
<text x="216.1" y="188.6">C:\rcpod\..\Sheet1.SchDoc</text>
<text x="243.6" y="186.9">Sheet 1of1</text>
<text x="243.6" y="188.6">Drawn By:</text>
</g>
<g font-size="1.6" fill="#0e0e0e">
<text x="84.5" y="51.6">U1</text>
<text x="152.1" y="51.6">J1</text>
<text x="212.5" y="49.9">J3</text>
<text x="56" y="58.4">R2</text>
<text x="212.5" y="57">LED1Enable</text>
<text x="226.7" y="55">I1</text>
<text x="235.6" y="58.4">R3</text>
<text x="56" y="60.9">10k</text>
<text x="212.5" y="65.9">J4</text>
<text x="226.7" y="62.3">LED1</text>
<text x="235.6" y="60.9">270</text>
<text x="52.3" y="67.8">C1</text>
<text x="52.3" y="72.8">18pf</text>
<text x="60.9" y="74.8">6 MHz</text>
<text x="60.9" y="73">Y1</text>
<text x="212.5" y="73">LED2Enable</text>
<text x="226.7" y="72.8">I2</text>
<text x="235.6" y="76.2">R4</text>
<text x="52.3" y="80.3">C2</text>
<text x="226.7" y="80.1">LED2</text>
<text x="235.6" y="78.7">270</text>
<text x="24" y="85.4">J2</text>
<text x="52.3" y="85.3">18pf</text>
<text x="59.9" y="94.3">R1</text>
<text x="152.1" y="90.6">GPIO</text>
<text x="24" y="97.9">USB</text>
<text x="52.3" y="99.9">C3</text>
<text x="59.9" y="96.1">1.5K</text>
<text x="52.3" y="104.8">0.22uF</text>
<text x="185.8" y="103.5">U3A</text>
<text x="207.2" y="103">I4</text>
<text x="216.1" y="106.4">R11</text>
<text x="162.7" y="112.4">U3B</text>
<text x="185.8" y="111.9">MM74C02J</text>
<text x="207.2" y="110.4">485RX</text>
<text x="207.2" y="113.7">I5</text>
<text x="216.1" y="109">100</text>
<text x="84.5" y="115.7">PIC16C765</text>
<text x="185.8" y="114.1">U3C</text>
<text x="216.1" y="119.6">100</text>
<text x="216.1" y="117.1">R12</text>
<text x="162.7" y="120.9">MM74C02J</text>
<text x="185.8" y="122.7">MM74C02J</text>
<text x="207.2" y="121.1">485TX</text>
<text x="233.8" y="130">J7</text>
<text x="86.3" y="137.2">U3D</text>
<text x="233.8" y="137.1">485Term</text>
<text x="211.1" y="142.4">R8</text>
<text x="221.2" y="142.2">C8</text>
<text x="227.1" y="142.4">R10</text>
<text x="31" y="147">C4</text>
<text x="31" y="148.8">10uF</text>
<text x="38.1" y="149.4">0.1uf</text>
<text x="38.1" y="147.6">C5</text>
<text x="45.2" y="149.4">0.1uf</text>
<text x="45.2" y="147.6">C6</text>
<text x="52.3" y="149.4">0.1uf</text>
<text x="52.3" y="147.6">C7</text>
<text x="59.4" y="149.4">0.1uf</text>
<text x="59.4" y="147.6">C9</text>
<text x="72.2" y="149.5">I3</text>
<text x="86.3" y="145.8">MM74C02J</text>
<text x="144.9" y="147.7">J5</text>
<text x="185.8" y="144.2">U2</text>
<text x="211.1" y="144.2">1k</text>
<text x="221.2" y="144">0.1uf</text>
<text x="227.1" y="144.2">1k</text>
<text x="255.2" y="147.7">J6</text>
<text x="72.2" y="151.3">Power</text>
<text x="255.2" y="154.9">RS-485</text>
<text x="68.8" y="160.2">R7</text>
<text x="68.8" y="162">330</text>
<text x="144.9" y="156.5">485Enable</text>
<text x="168.4" y="162">10k</text>
<text x="168.4" y="160.2">R6</text>
<text x="173.7" y="162">10k</text>
<text x="173.7" y="160.2">R5</text>
<text x="185.8" y="158.4">MAX3082E</text>
<text x="214.6" y="160.2">1k</text>
<text x="214.6" y="158.4">R9</text>
<text x="255.2" y="158.4">J8</text>
<text x="255.2" y="165.5">RS-485</text>
<text x="212.5" y="178">Remote Controlled PIC of Doom / RS-485</text>
<text x="260.5" y="183.3">B</text>
<text x="251.6" y="188.6">MicahDowty</text>
</g>
</svg>
